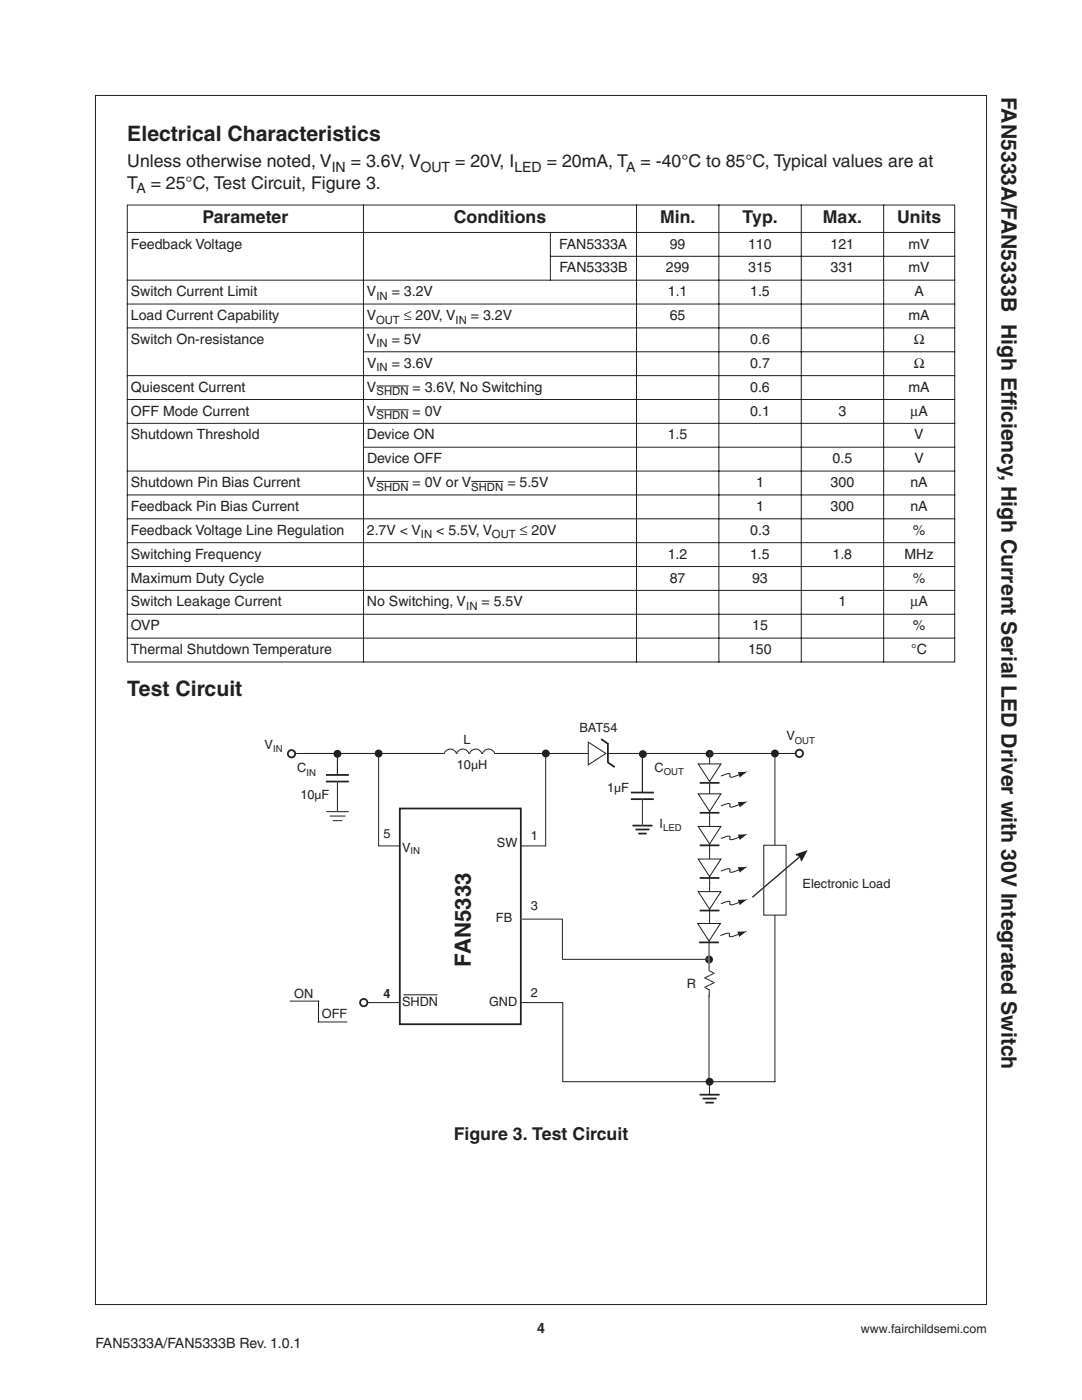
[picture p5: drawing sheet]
<svg xmlns="http://www.w3.org/2000/svg" width="216mm" height="279mm" viewBox="0 0 216 279" stroke-linecap="round" stroke-linejoin="round" font-family="sans-serif">
<g fill="none" stroke="#231f20" stroke-width=".2">
<path d="M19 19.1h177.8v241.2h-177.8zM25.3 40.9h165.3M25.3 46.4h165.3M25.3 55.9h165.3M25.4 41v91M72.5 40.8v91.4M109.7 51.2h80.9M109.8 46.3v9.7M127 40.8v91.4M143.4 40.8v91.4M159.9 40.8v91.4M176.3 40.8v91.4"/>
<path d="M190.5 41v91M25.3 60.7h165.3M25.3 65.4h165.3M25.3 75h165.3M25.3 79.7h165.3M72.4 70.2h118.2M75.1 77h6.4M25.3 84.5h165.3M25.3 94h165.3M25.3 98.8h165.3M72.4 89.3h118.2M75.1 81.8h6.4"/>
<path d="M75.1 96.1h6.4M94 96.1h6.4M25.3 103.5h165.3M25.3 108.3h165.3M25.3 113.1h165.3M25.3 117.8h165.3M25.3 122.6h165.3M25.3 127.4h165.3M25.3 132.1h165.3"/>
</g>
<path d="M72.8 190.6h14.6v7.6h-14.6z" fill="#fff"/>
<path d="M72.8 190.6h14.6v7.6h-14.6z" fill="none" stroke="#fff" stroke-width=".26"/>
<path d="M95.1 187.5h14.6v7.6h-14.6z" fill="#fff"/>
<path d="M95.1 187.5h14.6v7.6h-14.6z" fill="none" stroke="#fff" stroke-width=".26"/>
<path d="M73.9 174.8h54.4v6.9h-54.4z" fill="none" stroke="#fff" stroke-width=".2"/>
<g fill="#fff">
<path d="M25.6 140.4h165.1v83.5h-165.1z"/>
<path d="M38.3 140.4h152.4v83.5h-152.4z"/>
<path d="M98.6 150.4h18.8z"/>
</g>
<path d="M98.6 150.4h18.8" fill="none" stroke="#231f20" stroke-width=".2"/>
<path d="M75.5 168.8h33.4z" fill="#fff"/>
<path d="M75.5 168.8h33.4z" fill="none" stroke="#231f20" stroke-width=".2"/>
<path d="M79.8 161.4h24.1v43h-24.1z" fill="#fff"/>
<path d="M79.8 161.4h24.1v43h-24.1z" fill="none" stroke="#231f20" stroke-width=".35"/>
<path d="M80.5 198.5h6.8z" fill="#fff"/>
<path d="M80.5 198.5h6.8" fill="none" stroke="#231f20" stroke-width=".2"/>
<circle cx="141.6" cy="215.9" r=".61" fill="#231f20"/>
<circle cx="141.6" cy="215.9" r=".61" fill="none" stroke="#231f20" stroke-width=".35"/>
<circle cx="141.5" cy="191.5" r=".61" fill="#231f20"/>
<circle cx="141.5" cy="191.5" r=".61" fill="none" stroke="#231f20" stroke-width=".35"/>
<circle cx="154.6" cy="150.4" r=".61" fill="#231f20"/>
<circle cx="154.6" cy="150.4" r=".61" fill="none" stroke="#231f20" stroke-width=".35"/>
<path d="M141.6 216.2v2.2z" fill="#fff"/>
<path d="M141.6 216.2v2.2" fill="none" stroke="#231f20" stroke-width=".2"/>
<path d="M139.6 218.5h4z" fill="#fff"/>
<path d="M139.6 218.5h4" fill="none" stroke="#231f20" stroke-width=".35"/>
<path d="M140.2 219.2h2.8z" fill="#fff"/>
<path d="M140.2 219.2h2.8" fill="none" stroke="#231f20" stroke-width=".35"/>
<path d="M140.8 220.1h1.6z" fill="#fff"/>
<path d="M140.8 220.1h1.6" fill="none" stroke="#231f20" stroke-width=".35"/>
<path d="M104 200.1h8.3z" fill="#fff"/>
<path d="M104 200.1h8.3" fill="none" stroke="#231f20" stroke-width=".2"/>
<path d="M103.9 183.4h8.3z" fill="#fff"/>
<path d="M103.9 183.4h8.3" fill="none" stroke="#231f20" stroke-width=".2"/>
<path d="M112.2 191.5h29.2z" fill="#fff"/>
<path d="M112.2 191.5h29.2" fill="none" stroke="#231f20" stroke-width=".2"/>
<path d="M73.2 200.1h6.6z" fill="#fff"/>
<path d="M75.5 150.4v18.4M108.9 150.5v18.3M154.6 150.2v65.7M112.2 183.4v8.1M73.2 200.1h6.6M112.3 200.1v15.8" fill="none" stroke="#231f20" stroke-width=".2"/>
<path d="M117.4 148.1l3.5 2.3-3.5 2.2z" fill="#fff"/>
<path d="M117.4 148.1l3.5 2.3-3.5 2.2z" fill="none" stroke="#231f20" stroke-width=".2"/>
<path d="M142.1 150.4h17z" fill="#fff"/>
<path d="M142.1 150.4h17" fill="none" stroke="#231f20" stroke-width=".2"/>
<path d="M121.3 150.4h20.5z" fill="#fff"/>
<path d="M121.3 150.4h20.5" fill="none" stroke="#231f20" stroke-width=".2"/>
<path d="M121.3 148.3v4z" fill="#fff"/>
<path d="M121.3 148.3v4" fill="none" stroke="#231f20" stroke-width=".35"/>
<path d="M120 147.5l1.4 1z" fill="#fff"/>
<path d="M120 147.5l1.4 1" fill="none" stroke="#231f20" stroke-width=".35"/>
<path d="M121.2 152.1l1.4 1z" fill="#fff"/>
<path d="M121.2 152.1l1.4 1" fill="none" stroke="#231f20" stroke-width=".35"/>
<path d="M58.9 150.4h29.7z" fill="#fff"/>
<path d="M58.9 150.4h29.7" fill="none" stroke="#231f20" stroke-width=".2"/>
<path d="M61.7 150.4h13z" fill="#fff"/>
<path d="M61.7 150.4h13" fill="none" stroke="#231f20" stroke-width=".2"/>
<circle cx="58.2" cy="150.4" r=".73" fill="#fff"/>
<circle cx="58.2" cy="150.4" r=".73" fill="none" stroke="#231f20" stroke-width=".35"/>
<circle cx="72.6" cy="200.1" r=".73" fill="#fff"/>
<circle cx="72.6" cy="200.1" r=".73" fill="none" stroke="#231f20" stroke-width=".35"/>
<path d="M112.3 215.9h42.5z" fill="#231f20"/>
<path d="M112.3 215.9h42.5" fill="none" stroke="#231f20" stroke-width=".2"/>
<path d="M88.8 150a1.32 1.32 0 0 1 1.3-.5 1.32 1.32 0 0 1 1 1h-2.5z" fill="#fff"/>
<path d="M88.6 150.5a1.27 1.27 0 0 1 1.3-1 1.27 1.27 0 0 1 1.2 1" fill="none" stroke="#231f20" stroke-width=".2"/>
<path d="M91.3 150a1.32 1.32 0 0 1 1.3-.5 1.32 1.32 0 0 1 1 1h-2.5z" fill="#fff"/>
<path d="M91.1 150.5a1.27 1.27 0 0 1 1.2-1 1.27 1.27 0 0 1 1.3 1" fill="none" stroke="#231f20" stroke-width=".2"/>
<path d="M93.9 150a1.32 1.32 0 0 1 1.3-.5 1.32 1.32 0 0 1 1 1h-2.6z" fill="#fff"/>
<path d="M93.7 150.5a1.27 1.27 0 0 1 1.2-1 1.27 1.27 0 0 1 1.3 1" fill="none" stroke="#231f20" stroke-width=".2"/>
<path d="M96.5 150a1.32 1.32 0 0 1 1.3-.5 1.32 1.32 0 0 1 1 1h-2.6z" fill="#fff"/>
<path d="M96.3 150.5a1.27 1.27 0 0 1 1.2-1 1.27 1.27 0 0 1 1.2 1" fill="none" stroke="#231f20" stroke-width=".2"/>
<circle cx="67.3" cy="150.4" r=".61" fill="#231f20"/>
<circle cx="67.3" cy="150.4" r=".61" fill="none" stroke="#231f20" stroke-width=".35"/>
<path d="M67.3 150.5v4.2z" fill="#fff"/>
<path d="M67.3 150.5v4.2z" fill="none" stroke="#231f20" stroke-width=".2"/>
<path d="M65 154.7h4.6z" fill="#fff"/>
<path d="M65 154.7h4.6" fill="none" stroke="#231f20" stroke-width=".35"/>
<path d="M65 156h4.6z" fill="#fff"/>
<path d="M65 156h4.6" fill="none" stroke="#231f20" stroke-width=".35"/>
<path d="M67.3 156v3.8z" fill="#fff"/>
<path d="M67.3 156v3.8" fill="none" stroke="#231f20" stroke-width=".2"/>
<path d="M67.3 159.4v2.5z" fill="#fff"/>
<path d="M67.3 159.4v2.5" fill="none" stroke="#231f20" stroke-width=".2"/>
<path d="M65.1 162h4.5z" fill="#fff"/>
<path d="M65.1 162h4.5" fill="none" stroke="#231f20" stroke-width=".2"/>
<path d="M65.8 162.9h3.1z" fill="#fff"/>
<path d="M65.8 162.9h3.1" fill="none" stroke="#231f20" stroke-width=".2"/>
<path d="M66.4 163.8h1.9z" fill="#fff"/>
<path d="M66.4 163.8h1.9" fill="none" stroke="#231f20" stroke-width=".2"/>
<circle cx="75.5" cy="150.4" r=".61" fill="#231f20"/>
<circle cx="75.5" cy="150.4" r=".61" fill="none" stroke="#231f20" stroke-width=".35"/>
<circle cx="108.9" cy="150.4" r=".61" fill="#231f20"/>
<circle cx="108.9" cy="150.4" r=".61" fill="none" stroke="#231f20" stroke-width=".35"/>
<path d="M126.2 164.8h4z" fill="#fff"/>
<path d="M126.2 164.8h4" fill="none" stroke="#231f20" stroke-width=".35"/>
<path d="M126.8 165.5h2.8z" fill="#fff"/>
<path d="M126.8 165.5h2.8" fill="none" stroke="#231f20" stroke-width=".35"/>
<path d="M127.4 166.4h1.6z" fill="#fff"/>
<path d="M127.4 166.4h1.6" fill="none" stroke="#231f20" stroke-width=".35"/>
<path d="M128.2 150.5v7.7z" fill="#fff"/>
<path d="M128.2 150.5v7.7z" fill="none" stroke="#231f20" stroke-width=".2"/>
<path d="M125.9 158.2h4.6z" fill="#fff"/>
<path d="M125.9 158.2h4.6" fill="none" stroke="#231f20" stroke-width=".35"/>
<path d="M125.9 159.5h4.6z" fill="#fff"/>
<path d="M125.9 159.5h4.6" fill="none" stroke="#231f20" stroke-width=".35"/>
<path d="M128.2 159.5v5.3z" fill="#fff"/>
<path d="M128.2 159.5v5.3" fill="none" stroke="#231f20" stroke-width=".2"/>
<circle cx="128.3" cy="150.5" r=".61" fill="#231f20"/>
<circle cx="128.3" cy="150.5" r=".61" fill="none" stroke="#231f20" stroke-width=".35"/>
<circle cx="159.5" cy="150.4" r=".73" fill="#fff"/>
<circle cx="159.5" cy="150.4" r=".73" fill="none" stroke="#231f20" stroke-width=".35"/>
<path d="M57.8 199.8h5.9z" fill="#fff"/>
<path d="M57.8 199.8h5.9" fill="none" stroke="#231f20" stroke-width=".2"/>
<path d="M63.4 204h5.9z" fill="#fff"/>
<path d="M63.4 204h5.9" fill="none" stroke="#231f20" stroke-width=".2"/>
<path d="M63.6 199.7v4.4z" fill="#fff"/>
<path d="M63.6 199.7v4.4M141.5 198.6v17.4" fill="none" stroke="#231f20" stroke-width=".2"/>
<path d="M140.6 197l1-.4z" fill="#fff"/>
<path d="M141.6 196.6l-1 .4" fill="none" stroke="#231f20" stroke-width=".2"/>
<path d="M141.6 196.6l1-.5z" fill="#fff"/>
<path d="M142.6 196.1l-1 .5" fill="none" stroke="#231f20" stroke-width=".2"/>
<path d="M140.6 195.1l.9 .5z" fill="#fff"/>
<path d="M140.6 195.1l.9 .5" fill="none" stroke="#231f20" stroke-width=".2"/>
<path d="M141.5 195.6l1 .5z" fill="#fff"/>
<path d="M141.5 195.6l1 .5" fill="none" stroke="#231f20" stroke-width=".2"/>
<path d="M140.6 195.2l1-.5z" fill="#fff"/>
<path d="M141.6 194.7l-1 .5" fill="none" stroke="#231f20" stroke-width=".2"/>
<path d="M141.6 194.7l1-.5z" fill="#fff"/>
<path d="M142.6 194.2l-1 .5" fill="none" stroke="#231f20" stroke-width=".2"/>
<path d="M141.5 193.7l1 .5z" fill="#fff"/>
<path d="M141.5 193.7l1 .5" fill="none" stroke="#231f20" stroke-width=".2"/>
<path d="M141.5 192.8v1z" fill="#fff"/>
<path d="M141.5 192.8v1" fill="none" stroke="#231f20" stroke-width=".2"/>
<path d="M141.5 197.6v1.4z" fill="#fff"/>
<path d="M141.5 197.6v1.4" fill="none" stroke="#231f20" stroke-width=".2"/>
<path d="M141.5 191.5v1.4z" fill="#fff"/>
<path d="M141.5 191.5v1.4" fill="none" stroke="#231f20" stroke-width=".2"/>
<path d="M140.6 197l1.1 .6z" fill="#fff"/>
<path d="M140.6 197l1.1 .6" fill="none" stroke="#231f20" stroke-width=".2"/>
<circle cx="141.6" cy="150.4" r=".61" fill="#231f20"/>
<circle cx="141.6" cy="150.4" r=".61" fill="none" stroke="#231f20" stroke-width=".35"/>
<path d="M141.6 150.2v7.4z" fill="#fff"/>
<path d="M141.6 150.2v7.4" fill="none" stroke="#231f20" stroke-width=".2"/>
<path d="M139.3 152.5h4.6l-2.3 3.5z" fill="#fff"/>
<path d="M139.3 152.5h4.6l-2.3 3.5z" fill="none" stroke="#231f20" stroke-width=".2"/>
<path d="M139.6 156.2h4z" fill="#fff"/>
<path d="M139.6 156.2h4" fill="none" stroke="#231f20" stroke-width=".35"/>
<path d="M143.8 154.9l3.7-.3-1.7 .5-.2-.1 .1-.5a2.4 2.4 0 0 0-1.9 .4z" fill="#fff"/>
<path d="M147.5 154.6l-1.7 .5-.2-.1 .1-.5a2.4 2.4 0 0 0-1.9 .4" fill="none" stroke="#231f20" stroke-width=".2"/>
<path d="M147.2 154.1l2.1-.2-1.7 1.3z" fill="#231f20"/>
<path d="M141.6 156.2v7.4z" fill="#fff"/>
<path d="M141.6 156.2v7.4" fill="none" stroke="#231f20" stroke-width=".2"/>
<path d="M139.3 158.4h4.6l-2.3 3.5z" fill="#fff"/>
<path d="M139.3 158.4h4.6l-2.3 3.5z" fill="none" stroke="#231f20" stroke-width=".2"/>
<path d="M139.6 162.2h4z" fill="#fff"/>
<path d="M139.6 162.2h4" fill="none" stroke="#231f20" stroke-width=".35"/>
<path d="M143.8 160.8l3.7-.2-1.7 .5-.2-.2 .1-.4a2.4 2.4 0 0 0-1.9 .3z" fill="#fff"/>
<path d="M147.5 160.6l-1.7 .5-.2-.2 .1-.4a2.4 2.4 0 0 0-1.9 .3" fill="none" stroke="#231f20" stroke-width=".2"/>
<path d="M147.2 160l2.1-.1-1.7 1.2z" fill="#231f20"/>
<path d="M141.6 162.7v7.4z" fill="#fff"/>
<path d="M141.6 162.7v7.4" fill="none" stroke="#231f20" stroke-width=".2"/>
<path d="M139.3 164.9h4.6l-2.3 3.5z" fill="#fff"/>
<path d="M139.3 164.9h4.6l-2.3 3.5z" fill="none" stroke="#231f20" stroke-width=".2"/>
<path d="M139.6 168.7h4z" fill="#fff"/>
<path d="M139.6 168.7h4" fill="none" stroke="#231f20" stroke-width=".35"/>
<path d="M143.8 167.3l3.7-.2-1.7 .5-.2-.2 .1-.4a2.4 2.4 0 0 0-1.9 .3z" fill="#fff"/>
<path d="M147.5 167.1l-1.7 .5-.2-.2 .1-.4a2.4 2.4 0 0 0-1.9 .3" fill="none" stroke="#231f20" stroke-width=".2"/>
<path d="M147.2 166.5l2.1-.1-1.7 1.2z" fill="#231f20"/>
<path d="M141.6 169.2v7.4z" fill="#fff"/>
<path d="M141.6 169.2v7.4" fill="none" stroke="#231f20" stroke-width=".2"/>
<path d="M139.3 171.4h4.6l-2.3 3.5z" fill="#fff"/>
<path d="M139.3 171.4h4.6l-2.3 3.5z" fill="none" stroke="#231f20" stroke-width=".2"/>
<path d="M139.6 175.2h4z" fill="#fff"/>
<path d="M139.6 175.2h4" fill="none" stroke="#231f20" stroke-width=".35"/>
<path d="M143.8 173.9l3.7-.3-1.7 .5-.2-.2 .1-.4a2.4 2.4 0 0 0-1.9 .4z" fill="#fff"/>
<path d="M147.5 173.6l-1.7 .5-.2-.2 .1-.4a2.4 2.4 0 0 0-1.9 .4" fill="none" stroke="#231f20" stroke-width=".2"/>
<path d="M147.2 173l2.1-.1-1.7 1.2z" fill="#231f20"/>
<path d="M141.6 175.7v10.4z" fill="#fff"/>
<path d="M141.6 175.7v10.4" fill="none" stroke="#231f20" stroke-width=".2"/>
<path d="M139.3 177.9h4.6l-2.3 3.5z" fill="#fff"/>
<path d="M139.3 177.9h4.6l-2.3 3.5z" fill="none" stroke="#231f20" stroke-width=".2"/>
<path d="M139.6 181.7h4z" fill="#fff"/>
<path d="M139.6 181.7h4" fill="none" stroke="#231f20" stroke-width=".35"/>
<path d="M143.8 180.4l3.7-.3-1.7 .5-.2-.1 .1-.5a2.4 2.4 0 0 0-1.9 .4z" fill="#fff"/>
<path d="M147.5 180.1l-1.7 .5-.2-.1 .1-.5a2.4 2.4 0 0 0-1.9 .4" fill="none" stroke="#231f20" stroke-width=".2"/>
<path d="M147.2 179.6l2.1-.2-1.7 1.3z" fill="#231f20"/>
<path d="M141.5 184.3v8.2z" fill="#fff"/>
<path d="M141.5 184.3v8.2" fill="none" stroke="#231f20" stroke-width=".2"/>
<path d="M139.2 184.3h4.5l-2.2 3.5z" fill="#fff"/>
<path d="M139.2 184.3h4.5l-2.2 3.5z" fill="none" stroke="#231f20" stroke-width=".2"/>
<path d="M139.5 188.1h4z" fill="#fff"/>
<path d="M139.5 188.1h4" fill="none" stroke="#231f20" stroke-width=".35"/>
<path d="M143.7 186.7l3.7-.2-1.8 .4-.1-.1 .1-.4a2.4 2.4 0 0 0-1.9 .3z" fill="#fff"/>
<path d="M147.4 186.5l-1.8 .4-.1-.1 .1-.4a2.4 2.4 0 0 0-1.9 .3" fill="none" stroke="#231f20" stroke-width=".2"/>
<path d="M147.1 185.9l2.1-.1-1.7 1.2z" fill="#231f20"/>
<path d="M152.4 168.7h4.5v13.9h-4.5z" fill="#fff"/>
<path d="M152.4 168.7h4.5v13.9h-4.5z" fill="none" stroke="#231f20" stroke-width=".2"/>
<path d="M158.5 170.5l2.7-.8-1.3 2.4 .1-.1-.3-.4 .1-.1-.7-.8-.1 .1-.3-.4z" fill-rule="evenodd" fill="#231f20"/>
<path d="M150.1 179.1l9.3-8z" fill="#fff"/>
<path d="M159.4 171.1l-9.3 8" fill="none" stroke="#231f20" stroke-width=".26"/>
<text font-size="4.5" fill="#231f20" x="93.9" y="192.9" transform="rotate(-90 93.9 192.9)">FAN5333</text>
<g font-size="4.2" fill="#231f20">
<text x="199.8" y="19.4" transform="rotate(90 199.8 19.4)">FAN5333A/FAN5333B High Eff</text>
<text x="25.4" y="28.2">Electrical Characteristics</text>
<text x="199.8" y="79.4" transform="rotate(90 199.8 79.4)">iciency, High Current Serial LED Driver with 30V Integrated Switch</text>
<text x="25.4" y="138.8">Test Circuit</text>
</g>
<g font-size="3.5" fill="#231f20">
<text x="25.4" y="33.4">Unless otherwise noted, V</text>
<text x="70" y="33.4">= 3.6V, V</text>
<text x="90.8" y="33.4">= 20V, I</text>
<text x="109.1" y="33.4">= 20mA, T</text>
<text x="127.8" y="33.4">= -40°C to 85°C, Typical values are at</text>
<text x="25.4" y="37.6">T</text>
<text x="30.1" y="37.6">= 25°C, Test Circuit, Figure 3.</text>
<text x="40.4" y="44.6">Parameter</text>
<text x="90.6" y="44.6">Conditions</text>
<text x="131.7" y="44.6">Min.</text>
<text x="148.2" y="44.6">Typ.</text>
<text x="164.2" y="44.6">Max.</text>
<text x="179" y="44.6">Units</text>
<text x="90.6" y="227.6">Figure 3. Test Circuit</text>
</g>
<g font-size="2.8" fill="#231f20">
<text x="66.2" y="34.3">IN</text>
<text x="83.9" y="34.3">OUT</text>
<text x="102.6" y="34.3">LED</text>
<text x="125" y="34.3">A</text>
<text x="27.2" y="38.5">A</text>
<text x="26.1" y="49.6">Feedback Voltage</text>
<text x="111.6" y="49.6">FAN5333A</text>
<text x="133.6" y="49.6">99</text>
<text x="149.3" y="49.6">110</text>
<text x="165.7" y="49.6">121</text>
<text x="181.3" y="49.6">mV</text>
<text x="26.1" y="59.1">Switch Current Limit</text>
<text x="73.2" y="59.1">V</text>
<text x="78.2" y="59.1">= 3.2V</text>
<text x="111.6" y="54.4">FAN5333B</text>
<text x="132.9" y="54.4">299</text>
<text x="133.3" y="59.1">1.1</text>
<text x="149.3" y="54.4">315</text>
<text x="149.7" y="59.1">1.5</text>
<text x="165.7" y="54.4">331</text>
<text x="181.3" y="54.4">mV</text>
<text x="182.5" y="59.1">A</text>
<text x="26.1" y="63.9">Load Current Capability</text>
<text x="73.2" y="63.9">V</text>
<text x="80.6" y="63.9">≤ 20V, V</text>
<text x="94" y="63.9">= 3.2V</text>
<text x="133.7" y="63.9">65</text>
<text x="181.3" y="63.9">mA</text>
<text x="26.1" y="68.6">Switch On-resistance</text>
<text x="73.2" y="68.6">V</text>
<text x="78.2" y="68.6">= 5V</text>
<text x="149.7" y="68.6">0.6</text>
<text x="182.3" y="68.6">Ω</text>
<text x="73.2" y="73.4">V</text>
<text x="78.2" y="73.4">= 3.6V</text>
<text x="149.7" y="73.4">0.7</text>
<text x="182.3" y="73.4">Ω</text>
<text x="26.1" y="78.2">Quiescent Current</text>
<text x="26.1" y="82.9">OFF Mode Current</text>
<text x="73.2" y="78.2">V</text>
<text x="73.2" y="82.9">V</text>
<text x="82.3" y="78.2">= 3.6V, No Switching</text>
<text x="82.3" y="82.9">= 0V</text>
<text x="149.7" y="78.2">0.6</text>
<text x="149.7" y="82.9">0.1</text>
<text x="167.3" y="82.9">3</text>
<text x="181.3" y="78.2">mA</text>
<text x="181.7" y="82.9">µA</text>
<text x="26.1" y="87.7">Shutdown Threshold</text>
<text x="73.2" y="87.7">Device ON</text>
<text x="133.2" y="87.7">1.5</text>
<text x="182.4" y="87.7">V</text>
<text x="73.2" y="92.5">Device OFF</text>
<text x="166.1" y="92.5">0.5</text>
<text x="182.5" y="92.5">V</text>
<text x="26.1" y="97.2">Shutdown Pin Bias Current</text>
<text x="26.1" y="102">Feedback Pin Bias Current</text>
<text x="73.2" y="97.2">V</text>
<text x="82.3" y="97.2">= 0V or V</text>
<text x="101.2" y="97.2">= 5.5V</text>
<text x="150.9" y="102">1</text>
<text x="150.9" y="97.2">1</text>
<text x="165.7" y="102">300</text>
<text x="165.7" y="97.2">300</text>
<text x="181.7" y="102">nA</text>
<text x="181.7" y="97.2">nA</text>
<text x="26.1" y="106.7">Feedback Voltage Line Regulation</text>
<text x="73.2" y="106.7">2.7V &lt; V</text>
<text x="87.1" y="106.7">&lt; 5.5V, V</text>
<text x="103.7" y="106.7">≤ 20V</text>
<text x="149.7" y="106.7">0.3</text>
<text x="182.1" y="106.7">%</text>
<text x="26.1" y="111.5">Switching Frequency</text>
<text x="133.2" y="111.5">1.2</text>
<text x="149.7" y="111.5">1.5</text>
<text x="166.1" y="111.5">1.8</text>
<text x="180.5" y="111.5">MHz</text>
<text x="26.1" y="116.3">Maximum Duty Cycle</text>
<text x="133.6" y="116.3">87</text>
<text x="150.1" y="116.3">93</text>
<text x="182.1" y="116.3">%</text>
<text x="26.1" y="121">Switch Leakage Current</text>
<text x="26.1" y="125.8">OVP</text>
<text x="73.2" y="121">No Switching, V</text>
<text x="96.1" y="121">= 5.5V</text>
<text x="150.1" y="125.8">15</text>
<text x="167.3" y="121">1</text>
<text x="181.7" y="121">µA</text>
<text x="182.1" y="125.8">%</text>
<text x="26.1" y="130.6">Thermal Shutdown Temperature</text>
<text x="149.3" y="130.6">150</text>
<text x="181.8" y="130.6">°C</text>
<text x="19" y="268.9">FAN5333A/FAN5333B Rev. 1.0.1</text>
<text x="107.2" y="266">4</text>
</g>
<text font-size="2.6" fill="#231f20" x="137" y="197.1">R</text>
<g font-size="2.5" fill="#231f20">
<text x="52.8" y="149.5">V</text>
<text x="92.5" y="148.4">L</text>
<text x="115.6" y="146.1">BAT54</text>
<text x="156.9" y="147.8">V</text>
<text x="59.3" y="154.1">C</text>
<text x="91.2" y="153.6">10µH</text>
<text x="130.6" y="154">C</text>
<text x="59.9" y="159.5">10µF</text>
<text x="121.1" y="158.1">1µF</text>
<text x="76.5" y="167.2">5</text>
<text x="105.9" y="167.7">1</text>
<text x="131.6" y="165.2">I</text>
<text x="80.2" y="170.1">V</text>
<text x="99.1" y="169">SW</text>
<text x="160.1" y="177.1">Electronic Load</text>
<text x="99" y="183.9">FB</text>
<text x="105.9" y="181.6">3</text>
<text x="58.7" y="199.2">ON</text>
<text x="64.2" y="203.2">OFF</text>
<text x="76.5" y="199.2">4</text>
<text x="80.2" y="200.9">SHDN</text>
<text x="97.6" y="200.8">GND</text>
<text x="105.9" y="199">2</text>
<text x="171.8" y="266">www.fairchildsemi.com</text>
</g>
<g font-size="2.3" fill="#231f20">
<text x="75.1" y="59.8">IN</text>
<text x="75" y="64.6">OUT</text>
<text x="90.9" y="64.6">IN</text>
<text x="75.1" y="69.4">IN</text>
<text x="75.1" y="74.1">IN</text>
<text x="75.1" y="78.9">SHDN</text>
<text x="75.1" y="83.6">SHDN</text>
<text x="75.1" y="97.9">SHDN</text>
<text x="94" y="97.9">SHDN</text>
<text x="84" y="107.5">IN</text>
<text x="98.2" y="107.5">OUT</text>
<text x="93" y="121.7">IN</text>
</g>
<g font-size="1.9" fill="#231f20">
<text x="158.6" y="148.4">OUT</text>
<text x="54.5" y="150.1">IN</text>
<text x="61.1" y="154.8">IN</text>
<text x="132.4" y="154.6">OUT</text>
<text x="132.3" y="165.8">LED</text>
<text x="81.9" y="170.5">IN</text>
</g>
</svg>
